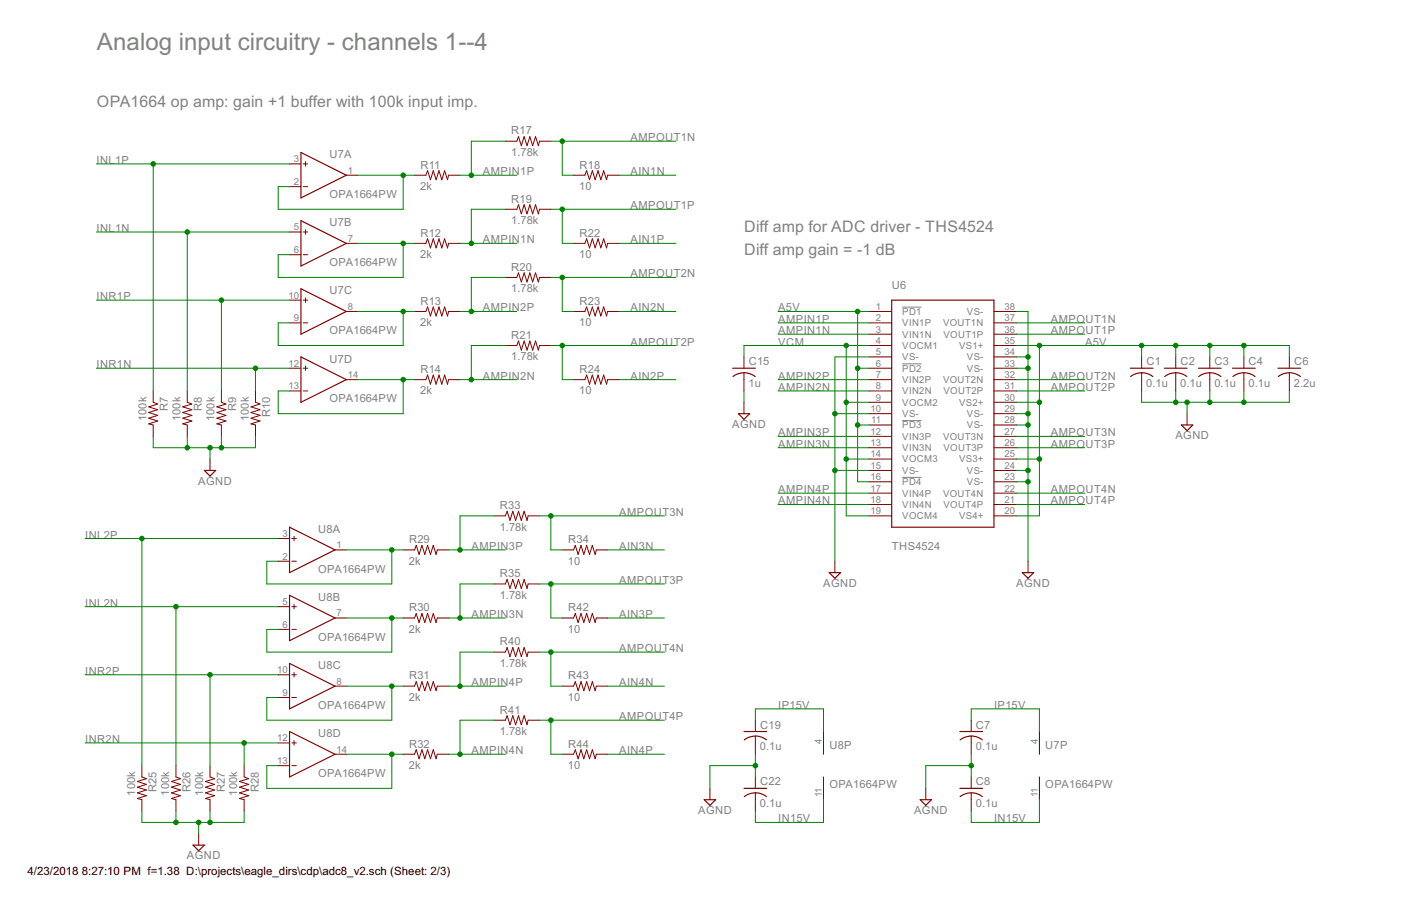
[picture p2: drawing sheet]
<svg xmlns="http://www.w3.org/2000/svg" width="432mm" height="279mm" viewBox="0 0 432 279" stroke-linecap="round" stroke-linejoin="round" font-family="sans-serif">
<g fill="#808080" stroke="#808080" stroke-width=".31">
<path d="M278 94.7h6z"/>
<path d="M278 112.2h6z"/>
<path d="M278 129.7h6z"/>
<path d="M278 147.2h6z"/>
</g>
<g fill="#800000" stroke="#800000" stroke-width=".31">
<path d="M267.8 96.1h7z"/>
<path d="M267.8 99.6h7z"/>
<path d="M267.8 103.1h7z"/>
<path d="M267.8 106.6h7z"/>
<path d="M267.8 110.1h7z"/>
<path d="M267.8 113.6h7z"/>
<path d="M267.8 117.1h7z"/>
<path d="M267.8 120.6h7z"/>
<path d="M267.8 124.1h7z"/>
<path d="M267.8 127.6h7z"/>
<path d="M267.8 131.1h7z"/>
<path d="M267.8 134.6h7z"/>
<path d="M267.8 138.1h7z"/>
<path d="M267.8 141.6h7z"/>
<path d="M267.8 145.1h7z"/>
<path d="M267.8 148.6h7z"/>
<path d="M267.8 152.1h7z"/>
<path d="M267.8 155.6h7z"/>
<path d="M267.8 159.1h7z"/>
<path d="M306.3 159.1h7.1z"/>
<path d="M306.3 155.6h7.1z"/>
<path d="M306.3 152.1h7.1z"/>
<path d="M306.3 148.6h7.1z"/>
<path d="M306.3 145.1h7.1z"/>
<path d="M306.3 141.6h7.1z"/>
<path d="M306.3 138.1h7.1z"/>
<path d="M306.3 134.6h7.1z"/>
<path d="M306.3 131.1h7.1z"/>
<path d="M306.3 127.6h7.1z"/>
<path d="M306.3 124.1h7.1z"/>
<path d="M306.3 120.6h7.1z"/>
<path d="M306.3 117.1h7.1z"/>
<path d="M306.3 113.6h7.1z"/>
<path d="M306.3 110.1h7.1z"/>
<path d="M306.3 106.6h7.1z"/>
<path d="M306.3 103.1h7.1z"/>
<path d="M306.3 99.6h7.1z"/>
<path d="M306.3 96.1h7.1z"/>
<path d="M351.9 115v2.1z"/>
<path d="M351.9 110.1v3.5z"/>
<path d="M351.9 117.1v3.5z"/>
<path d="M257.3 173.1v3.5z"/>
<path d="M316.8 173.1v3.5z"/>
<path d="M362.4 115v2.1z"/>
<path d="M362.4 110.1v3.5z"/>
<path d="M362.4 117.1v3.5z"/>
<path d="M372.9 115v2.1z"/>
<path d="M372.9 110.1v3.5z"/>
<path d="M372.9 117.1v3.5z"/>
<path d="M383.4 115v2.1z"/>
<path d="M383.4 110.1v3.5z"/>
<path d="M383.4 117.1v3.5z"/>
<path d="M365.9 127.6v3.5z"/>
<path d="M397.4 115v2.1z"/>
<path d="M397.4 110.1v3.5z"/>
<path d="M397.4 117.1v3.5z"/>
<path d="M89.2 50.5h3.6z"/>
<path d="M89.2 57.6h3.6z"/>
<path d="M106.7 54h3.6z"/>
<path d="M93.5 50.5h1.3z"/>
<path d="M94.1 49.8v1.4z"/>
<path d="M93.5 57.6h1.3z"/>
<path d="M89.2 71.5h3.6z"/>
<path d="M89.2 78.5h3.6z"/>
<path d="M106.7 75.1h3.6z"/>
<path d="M93.5 71.5h1.3z"/>
<path d="M94.1 70.8v1.4z"/>
<path d="M93.5 78.5h1.3z"/>
<path d="M89.2 92.6h3.6z"/>
<path d="M89.2 99.6h3.6z"/>
<path d="M106.7 96.1h3.6z"/>
<path d="M93.5 92.6h1.3z"/>
<path d="M94.1 91.9v1.4z"/>
<path d="M93.5 99.6h1.3z"/>
<path d="M89.2 113.6h3.6z"/>
<path d="M89.2 120.6h3.6z"/>
<path d="M106.7 117.1h3.6z"/>
<path d="M93.5 113.6h1.3z"/>
<path d="M94.1 112.9v1.4z"/>
<path d="M93.5 120.6h1.3z"/>
<path d="M320.4 225.6v7z"/>
<path d="M320.4 239.6v7z"/>
<path d="M47.2 131.1v3.5z"/>
<path d="M47.2 120.6v3.5z"/>
<path d="M47.2 124.1l1.4 .5z"/>
<path d="M45.8 125.5l2.8-.9z"/>
<path d="M45.8 125.5l2.8 .8z"/>
<path d="M45.8 127.2l2.8-.9z"/>
<path d="M45.8 127.2l2.8 .9z"/>
<path d="M45.8 129l2.8-.9z"/>
<path d="M45.8 129l2.8 .8z"/>
<path d="M45.8 130.7l2.8-.9z"/>
<path d="M45.8 130.7l1.4 .4z"/>
<path d="M57.7 131.1v3.5z"/>
<path d="M57.7 120.6v3.5z"/>
<path d="M57.7 124.1l1.4 .5z"/>
<path d="M56.3 125.5l2.8-.9z"/>
<path d="M56.3 125.5l2.8 .8z"/>
<path d="M56.3 127.2l2.8-.9z"/>
<path d="M56.3 127.2l2.8 .9z"/>
<path d="M56.3 129l2.8-.9z"/>
<path d="M56.3 129l2.8 .8z"/>
<path d="M56.3 130.7l2.8-.9z"/>
<path d="M56.3 130.7l1.4 .4z"/>
<path d="M68.2 131.1v3.5z"/>
<path d="M68.2 120.6v3.5z"/>
<path d="M68.2 124.1l1.4 .5z"/>
<path d="M66.8 125.5l2.8-.9z"/>
<path d="M66.8 125.5l2.8 .8z"/>
<path d="M66.8 127.2l2.8-.9z"/>
<path d="M66.8 127.2l2.8 .9z"/>
<path d="M66.8 129l2.8-.9z"/>
<path d="M66.8 129l2.8 .8z"/>
<path d="M66.8 130.7l2.8-.9z"/>
<path d="M66.8 130.7l1.4 .4z"/>
<path d="M78.7 131.1v3.5z"/>
<path d="M78.7 120.6v3.5z"/>
<path d="M78.7 124.1l1.4 .5z"/>
<path d="M77.3 125.5l2.8-.9z"/>
<path d="M77.3 125.5l2.8 .8z"/>
<path d="M77.3 127.2l2.8-.9z"/>
<path d="M77.3 127.2l2.8 .9z"/>
<path d="M77.3 129l2.8-.9z"/>
<path d="M77.3 129l2.8 .8z"/>
<path d="M77.3 130.7l2.8-.9z"/>
<path d="M77.3 130.7l1.4 .4z"/>
<path d="M64.7 141.6v3.5z"/>
<path d="M138.3 54h3.5z"/>
<path d="M127.8 54h3.5z"/>
<path d="M131.8 52.6l-.5 1.4z"/>
<path d="M131.8 52.6l.9 2.8z"/>
<path d="M133.5 52.6l-.8 2.8z"/>
<path d="M133.5 52.6l.9 2.8z"/>
<path d="M135.3 52.6l-.9 2.8z"/>
<path d="M135.3 52.6l.9 2.8z"/>
<path d="M137 52.6l-.8 2.8z"/>
<path d="M137 52.6l.9 2.8z"/>
<path d="M138.3 54l-.4 1.4z"/>
<path d="M138.3 75.1h3.5z"/>
<path d="M127.8 75.1h3.5z"/>
<path d="M131.8 73.6l-.5 1.5z"/>
<path d="M131.8 73.6l.9 2.9z"/>
<path d="M133.5 73.6l-.8 2.9z"/>
<path d="M133.5 73.6l.9 2.9z"/>
<path d="M135.3 73.6l-.9 2.9z"/>
<path d="M135.3 73.6l.9 2.9z"/>
<path d="M137 73.6l-.8 2.9z"/>
<path d="M137 73.6l.9 2.9z"/>
<path d="M138.3 75.1l-.4 1.4z"/>
<path d="M138.3 96.1h3.5z"/>
<path d="M127.8 96.1h3.5z"/>
<path d="M131.8 94.7l-.5 1.4z"/>
<path d="M131.8 94.7l.9 2.8z"/>
<path d="M133.5 94.7l-.8 2.8z"/>
<path d="M133.5 94.7l.9 2.8z"/>
<path d="M135.3 94.7l-.9 2.8z"/>
<path d="M135.3 94.7l.9 2.8z"/>
<path d="M137 94.7l-.8 2.8z"/>
<path d="M137 94.7l.9 2.8z"/>
<path d="M138.3 96.1l-.4 1.4z"/>
<path d="M138.3 117.1h3.5z"/>
<path d="M127.8 117.1h3.5z"/>
<path d="M131.8 115.7l-.5 1.4z"/>
<path d="M131.8 115.7l.9 2.8z"/>
<path d="M133.5 115.7l-.8 2.8z"/>
<path d="M133.5 115.7l.9 2.8z"/>
<path d="M135.3 115.7l-.9 2.8z"/>
<path d="M135.3 115.7l.9 2.8z"/>
<path d="M137 115.7l-.8 2.8z"/>
<path d="M137 115.7l.9 2.8z"/>
<path d="M138.3 117.1l-.4 1.4z"/>
<path d="M299.3 227v2.1z"/>
<path d="M299.3 222.1v3.5z"/>
<path d="M299.3 229.1v3.5z"/>
<path d="M299.3 244.5v2.1z"/>
<path d="M299.3 239.6v3.5z"/>
<path d="M299.3 246.6v3.5z"/>
<path d="M285.3 243.1v3.5z"/>
<path d="M166.3 43.5h3.5z"/>
<path d="M155.8 43.5h3.5z"/>
<path d="M159.8 42.1l-.5 1.4z"/>
<path d="M159.8 42.1l.9 2.8z"/>
<path d="M161.5 42.1l-.8 2.8z"/>
<path d="M161.5 42.1l.9 2.8z"/>
<path d="M163.3 42.1l-.9 2.8z"/>
<path d="M163.3 42.1l.9 2.8z"/>
<path d="M165.1 42.1l-.9 2.8z"/>
<path d="M165.1 42.1l.8 2.8z"/>
<path d="M166.3 43.5l-.4 1.4z"/>
<path d="M187.3 54h3.5z"/>
<path d="M176.8 54h3.5z"/>
<path d="M180.8 52.6l-.5 1.4z"/>
<path d="M180.8 52.6l.9 2.8z"/>
<path d="M182.6 52.6l-.9 2.8z"/>
<path d="M182.6 52.6l.8 2.8z"/>
<path d="M184.3 52.6l-.9 2.8z"/>
<path d="M184.3 52.6l.9 2.8z"/>
<path d="M186.1 52.6l-.9 2.8z"/>
<path d="M186.1 52.6l.8 2.8z"/>
<path d="M187.3 54l-.4 1.4z"/>
<path d="M166.3 64.5h3.5z"/>
<path d="M155.8 64.5h3.5z"/>
<path d="M159.8 63.1l-.5 1.4z"/>
<path d="M159.8 63.1l.9 2.9z"/>
<path d="M161.5 63.1l-.8 2.9z"/>
<path d="M161.5 63.1l.9 2.9z"/>
<path d="M163.3 63.1l-.9 2.9z"/>
<path d="M163.3 63.1l.9 2.9z"/>
<path d="M165.1 63.1l-.9 2.9z"/>
<path d="M165.1 63.1l.8 2.9z"/>
<path d="M166.3 64.5l-.4 1.5z"/>
<path d="M166.3 85.6h3.5z"/>
<path d="M155.8 85.6h3.5z"/>
<path d="M159.8 84.2l-.5 1.4z"/>
<path d="M159.8 84.2l.9 2.8z"/>
<path d="M161.5 84.2l-.8 2.8z"/>
<path d="M161.5 84.2l.9 2.8z"/>
<path d="M163.3 84.2l-.9 2.8z"/>
<path d="M163.3 84.2l.9 2.8z"/>
<path d="M165.1 84.2l-.9 2.8z"/>
<path d="M165.1 84.2l.8 2.8z"/>
<path d="M166.3 85.6l-.4 1.4z"/>
<path d="M166.3 106.6h3.5z"/>
<path d="M155.8 106.6h3.5z"/>
<path d="M159.8 105.2l-.5 1.4z"/>
<path d="M159.8 105.2l.9 2.8z"/>
<path d="M161.5 105.2l-.8 2.8z"/>
<path d="M161.5 105.2l.9 2.8z"/>
<path d="M163.3 105.2l-.9 2.8z"/>
<path d="M163.3 105.2l.9 2.8z"/>
<path d="M165.1 105.2l-.9 2.8z"/>
<path d="M165.1 105.2l.8 2.8z"/>
<path d="M166.3 106.6l-.4 1.4z"/>
<path d="M187.3 75.1h3.5z"/>
<path d="M176.8 75.1h3.5z"/>
<path d="M180.8 73.6l-.5 1.5z"/>
<path d="M180.8 73.6l.9 2.9z"/>
<path d="M182.6 73.6l-.9 2.9z"/>
<path d="M182.6 73.6l.8 2.9z"/>
<path d="M184.3 73.6l-.9 2.9z"/>
<path d="M184.3 73.6l.9 2.9z"/>
<path d="M186.1 73.6l-.9 2.9z"/>
<path d="M186.1 73.6l.8 2.9z"/>
<path d="M187.3 75.1l-.4 1.4z"/>
<path d="M187.3 96.1h3.5z"/>
<path d="M176.8 96.1h3.5z"/>
<path d="M180.8 94.7l-.5 1.4z"/>
<path d="M180.8 94.7l.9 2.8z"/>
<path d="M182.6 94.7l-.9 2.8z"/>
<path d="M182.6 94.7l.8 2.8z"/>
<path d="M184.3 94.7l-.9 2.8z"/>
<path d="M184.3 94.7l.9 2.8z"/>
<path d="M186.1 94.7l-.9 2.8z"/>
<path d="M186.1 94.7l.8 2.8z"/>
<path d="M187.3 96.1l-.4 1.4z"/>
<path d="M187.3 117.1h3.5z"/>
<path d="M176.8 117.1h3.5z"/>
<path d="M180.8 115.7l-.5 1.4z"/>
<path d="M180.8 115.7l.9 2.8z"/>
<path d="M182.6 115.7l-.9 2.8z"/>
<path d="M182.6 115.7l.8 2.8z"/>
<path d="M184.3 115.7l-.9 2.8z"/>
<path d="M184.3 115.7l.9 2.8z"/>
<path d="M186.1 115.7l-.9 2.8z"/>
<path d="M186.1 115.7l.8 2.8z"/>
<path d="M187.3 117.1l-.4 1.4z"/>
<path d="M229.3 115v2.1z"/>
<path d="M229.3 110.1v3.5z"/>
<path d="M229.3 117.1v3.5z"/>
<path d="M229.3 124.1v3.5z"/>
<path d="M85.7 166.1h3.5z"/>
<path d="M85.7 173.1h3.5z"/>
<path d="M103.3 169.6h3.4z"/>
<path d="M89.9 166.1h1.5z"/>
<path d="M90.6 165.4v1.4z"/>
<path d="M89.9 173.1h1.5z"/>
<path d="M85.7 187.1h3.5z"/>
<path d="M85.7 194.1h3.5z"/>
<path d="M103.3 190.6h3.4z"/>
<path d="M89.9 187.1h1.5z"/>
<path d="M90.6 186.4v1.4z"/>
<path d="M89.9 194.1h1.5z"/>
<path d="M85.7 208.1h3.5z"/>
<path d="M85.7 215.1h3.5z"/>
<path d="M103.3 211.6h3.4z"/>
<path d="M89.9 208.1h1.5z"/>
<path d="M90.6 207.4v1.4z"/>
<path d="M89.9 215.1h1.5z"/>
<path d="M85.7 229.1h3.5z"/>
<path d="M85.7 236.1h3.5z"/>
<path d="M103.3 232.6h3.4z"/>
<path d="M89.9 229.1h1.5z"/>
<path d="M90.6 228.4v1.4z"/>
<path d="M89.9 236.1h1.5z"/>
<path d="M253.8 225.6v7z"/>
<path d="M253.8 239.6v7z"/>
<path d="M43.7 246.6v3.5z"/>
<path d="M43.7 236.1v3.5z"/>
<path d="M43.7 239.6l1.4 .5z"/>
<path d="M42.3 241l2.8-.9z"/>
<path d="M42.3 241l2.8 .9z"/>
<path d="M42.3 242.8l2.8-.9z"/>
<path d="M42.3 242.8l2.8 .8z"/>
<path d="M42.3 244.5l2.8-.9z"/>
<path d="M42.3 244.5l2.8 .9z"/>
<path d="M42.3 246.3l2.8-.9z"/>
<path d="M42.3 246.3l1.4 .3z"/>
<path d="M54.2 246.6v3.5z"/>
<path d="M54.2 236.1v3.5z"/>
<path d="M54.2 239.6l1.4 .5z"/>
<path d="M52.8 241l2.8-.9z"/>
<path d="M52.8 241l2.8 .9z"/>
<path d="M52.8 242.8l2.8-.9z"/>
<path d="M52.8 242.8l2.8 .8z"/>
<path d="M52.8 244.5l2.8-.9z"/>
<path d="M52.8 244.5l2.8 .9z"/>
<path d="M52.8 246.3l2.8-.9z"/>
<path d="M52.8 246.3l1.4 .3z"/>
<path d="M64.7 246.6v3.5z"/>
<path d="M64.7 236.1v3.5z"/>
<path d="M64.7 239.6l1.4 .5z"/>
<path d="M63.3 241l2.8-.9z"/>
<path d="M63.3 241l2.8 .9z"/>
<path d="M63.3 242.8l2.8-.9z"/>
<path d="M63.3 242.8l2.8 .8z"/>
<path d="M63.3 244.5l2.8-.9z"/>
<path d="M63.3 244.5l2.8 .9z"/>
<path d="M63.3 246.3l2.8-.9z"/>
<path d="M63.3 246.3l1.4 .3z"/>
<path d="M75.2 246.6v3.5z"/>
<path d="M75.2 236.1v3.5z"/>
<path d="M75.2 239.6l1.4 .5z"/>
<path d="M73.8 241l2.8-.9z"/>
<path d="M73.8 241l2.8 .9z"/>
<path d="M73.8 242.8l2.8-.9z"/>
<path d="M73.8 242.8l2.8 .8z"/>
<path d="M73.8 244.5l2.8-.9z"/>
<path d="M73.8 244.5l2.8 .9z"/>
<path d="M73.8 246.3l2.8-.9z"/>
<path d="M73.8 246.3l1.4 .3z"/>
<path d="M61.2 257.1v3.5z"/>
<path d="M134.8 169.6h3.5z"/>
<path d="M124.3 169.6h3.5z"/>
<path d="M128.3 168.2l-.5 1.4z"/>
<path d="M128.3 168.2l.9 2.8z"/>
<path d="M130 168.2l-.8 2.8z"/>
<path d="M130 168.2l.9 2.8z"/>
<path d="M131.8 168.2l-.9 2.8z"/>
<path d="M131.8 168.2l.9 2.8z"/>
<path d="M133.5 168.2l-.8 2.8z"/>
<path d="M133.5 168.2l.9 2.8z"/>
<path d="M134.8 169.6l-.4 1.4z"/>
<path d="M134.8 190.6h3.5z"/>
<path d="M124.3 190.6h3.5z"/>
<path d="M128.3 189.2l-.5 1.4z"/>
<path d="M128.3 189.2l.9 2.8z"/>
<path d="M130 189.2l-.8 2.8z"/>
<path d="M130 189.2l.9 2.8z"/>
<path d="M131.8 189.2l-.9 2.8z"/>
<path d="M131.8 189.2l.9 2.8z"/>
<path d="M133.5 189.2l-.8 2.8z"/>
<path d="M133.5 189.2l.9 2.8z"/>
<path d="M134.8 190.6l-.4 1.4z"/>
<path d="M134.8 211.6h3.5z"/>
<path d="M124.3 211.6h3.5z"/>
<path d="M128.3 210.2l-.5 1.4z"/>
<path d="M128.3 210.2l.9 2.8z"/>
<path d="M130 210.2l-.8 2.8z"/>
<path d="M130 210.2l.9 2.8z"/>
<path d="M131.8 210.2l-.9 2.8z"/>
<path d="M131.8 210.2l.9 2.8z"/>
<path d="M133.5 210.2l-.8 2.8z"/>
<path d="M133.5 210.2l.9 2.8z"/>
<path d="M134.8 211.6l-.4 1.4z"/>
<path d="M134.8 232.6h3.5z"/>
<path d="M124.3 232.6h3.5z"/>
<path d="M128.3 231.2l-.5 1.4z"/>
<path d="M128.3 231.2l.9 2.8z"/>
<path d="M130 231.2l-.8 2.8z"/>
<path d="M130 231.2l.9 2.8z"/>
<path d="M131.8 231.2l-.9 2.8z"/>
<path d="M131.8 231.2l.9 2.8z"/>
<path d="M133.5 231.2l-.8 2.8z"/>
<path d="M133.5 231.2l.9 2.8z"/>
<path d="M134.8 232.6l-.4 1.4z"/>
<path d="M232.8 227v2.1z"/>
<path d="M232.8 222.1v3.5z"/>
<path d="M232.8 229.1v3.5z"/>
<path d="M232.8 244.5v2.1z"/>
<path d="M232.8 239.6v3.5z"/>
<path d="M232.8 246.6v3.5z"/>
<path d="M218.8 243.1v3.5z"/>
<path d="M162.8 159.1h3.5z"/>
<path d="M152.3 159.1h3.5z"/>
<path d="M156.3 157.7l-.5 1.4z"/>
<path d="M156.3 157.7l.9 2.8z"/>
<path d="M158.1 157.7l-.9 2.8z"/>
<path d="M158.1 157.7l.8 2.8z"/>
<path d="M159.8 157.7l-.9 2.8z"/>
<path d="M159.8 157.7l.9 2.8z"/>
<path d="M161.5 157.7l-.8 2.8z"/>
<path d="M161.5 157.7l.9 2.8z"/>
<path d="M162.8 159.1l-.4 1.4z"/>
<path d="M183.8 169.6h3.5z"/>
<path d="M173.3 169.6h3.5z"/>
<path d="M177.3 168.2l-.5 1.4z"/>
<path d="M177.3 168.2l.9 2.8z"/>
<path d="M179.1 168.2l-.9 2.8z"/>
<path d="M179.1 168.2l.8 2.8z"/>
<path d="M180.8 168.2l-.9 2.8z"/>
<path d="M180.8 168.2l.9 2.8z"/>
<path d="M182.6 168.2l-.9 2.8z"/>
<path d="M182.6 168.2l.8 2.8z"/>
<path d="M183.8 169.6l-.4 1.4z"/>
<path d="M162.8 180.1h3.5z"/>
<path d="M152.3 180.1h3.5z"/>
<path d="M156.3 178.7l-.5 1.4z"/>
<path d="M156.3 178.7l.9 2.8z"/>
<path d="M158.1 178.7l-.9 2.8z"/>
<path d="M158.1 178.7l.8 2.8z"/>
<path d="M159.8 178.7l-.9 2.8z"/>
<path d="M159.8 178.7l.9 2.8z"/>
<path d="M161.5 178.7l-.8 2.8z"/>
<path d="M161.5 178.7l.9 2.8z"/>
<path d="M162.8 180.1l-.4 1.4z"/>
<path d="M162.8 201.1h3.5z"/>
<path d="M152.3 201.1h3.5z"/>
<path d="M156.3 199.7l-.5 1.4z"/>
<path d="M156.3 199.7l.9 2.8z"/>
<path d="M158.1 199.7l-.9 2.8z"/>
<path d="M158.1 199.7l.8 2.8z"/>
<path d="M159.8 199.7l-.9 2.8z"/>
<path d="M159.8 199.7l.9 2.8z"/>
<path d="M161.5 199.7l-.8 2.8z"/>
<path d="M161.5 199.7l.9 2.8z"/>
<path d="M162.8 201.1l-.4 1.4z"/>
<path d="M162.8 222.1h3.5z"/>
<path d="M152.3 222.1h3.5z"/>
<path d="M156.3 220.7l-.5 1.4z"/>
<path d="M156.3 220.7l.9 2.8z"/>
<path d="M158.1 220.7l-.9 2.8z"/>
<path d="M158.1 220.7l.8 2.8z"/>
<path d="M159.8 220.7l-.9 2.8z"/>
<path d="M159.8 220.7l.9 2.8z"/>
<path d="M161.5 220.7l-.8 2.8z"/>
<path d="M161.5 220.7l.9 2.8z"/>
<path d="M162.8 222.1l-.4 1.4z"/>
<path d="M183.8 190.6h3.5z"/>
<path d="M173.3 190.6h3.5z"/>
<path d="M177.3 189.2l-.5 1.4z"/>
<path d="M177.3 189.2l.9 2.8z"/>
<path d="M179.1 189.2l-.9 2.8z"/>
<path d="M179.1 189.2l.8 2.8z"/>
<path d="M180.8 189.2l-.9 2.8z"/>
<path d="M180.8 189.2l.9 2.8z"/>
<path d="M182.6 189.2l-.9 2.8z"/>
<path d="M182.6 189.2l.8 2.8z"/>
<path d="M183.8 190.6l-.4 1.4z"/>
<path d="M183.8 211.6h3.5z"/>
<path d="M173.3 211.6h3.5z"/>
<path d="M177.3 210.2l-.5 1.4z"/>
<path d="M177.3 210.2l.9 2.8z"/>
<path d="M179.1 210.2l-.9 2.8z"/>
<path d="M179.1 210.2l.8 2.8z"/>
<path d="M180.8 210.2l-.9 2.8z"/>
<path d="M180.8 210.2l.9 2.8z"/>
<path d="M182.6 210.2l-.9 2.8z"/>
<path d="M182.6 210.2l.8 2.8z"/>
<path d="M183.8 211.6l-.4 1.4z"/>
<path d="M183.8 232.6h3.5z"/>
<path d="M173.3 232.6h3.5z"/>
<path d="M177.3 231.2l-.5 1.4z"/>
<path d="M177.3 231.2l.9 2.8z"/>
<path d="M179.1 231.2l-.9 2.8z"/>
<path d="M179.1 231.2l.8 2.8z"/>
<path d="M180.8 231.2l-.9 2.8z"/>
<path d="M180.8 231.2l.9 2.8z"/>
<path d="M182.6 231.2l-.9 2.8z"/>
<path d="M182.6 231.2l.8 2.8z"/>
<path d="M183.8 232.6l-.4 1.4z"/>
</g>
<g fill="#800000" stroke="#800000" stroke-width=".36">
<path d="M274.8 92.6h31.5z"/>
<path d="M306.3 92.6v70z"/>
<path d="M274.8 162.6h31.5z"/>
<path d="M274.8 92.6v70z"/>
<path d="M348.4 113.6h7z"/>
<path d="M255.6 176.6h3.5z"/>
<path d="M257.3 178.3l1.8-1.7z"/>
<path d="M255.6 176.6l1.7 1.7z"/>
<path d="M315.1 176.6h3.5z"/>
<path d="M316.8 178.3l1.8-1.7z"/>
<path d="M315.1 176.6l1.7 1.7z"/>
<path d="M358.9 113.6h7z"/>
<path d="M369.4 113.6h7z"/>
<path d="M379.9 113.6h7z"/>
<path d="M364.1 131.1h3.5z"/>
<path d="M367.6 131.1l-1.7 1.7z"/>
<path d="M364.1 131.1l1.8 1.7z"/>
<path d="M393.9 113.6h7z"/>
<path d="M92.8 47v14z"/>
<path d="M92.8 61l13.9-7z"/>
<path d="M92.8 47l13.9 7z"/>
<path d="M92.8 68.1v13.9z"/>
<path d="M92.8 82l13.9-6.9z"/>
<path d="M92.8 68.1l13.9 7z"/>
<path d="M92.8 89v14.1z"/>
<path d="M92.8 103.1l13.9-7z"/>
<path d="M92.8 89l13.9 7.1z"/>
<path d="M92.8 110.1v14z"/>
<path d="M92.8 124.1l13.9-7z"/>
<path d="M92.8 110.1l13.9 7z"/>
<path d="M63 145.1h3.5z"/>
<path d="M66.5 145.1l-1.8 1.7z"/>
<path d="M63 145.1l1.7 1.7z"/>
<path d="M295.8 225.6h7z"/>
<path d="M295.8 243.1h7z"/>
<path d="M283.6 246.6h3.5z"/>
<path d="M287.1 246.6l-1.8 1.8z"/>
<path d="M283.6 246.6l1.7 1.8z"/>
<path d="M225.8 113.6h7z"/>
<path d="M227.6 127.6h3.5z"/>
<path d="M231.1 127.6l-1.8 1.7z"/>
<path d="M227.6 127.6l1.7 1.7z"/>
<path d="M89.2 162.6v14z"/>
<path d="M89.2 176.6l14.1-7z"/>
<path d="M89.2 162.6l14.1 7z"/>
<path d="M89.2 183.6v14z"/>
<path d="M89.2 197.6l14.1-7z"/>
<path d="M89.2 183.6l14.1 7z"/>
<path d="M89.2 204.6v14z"/>
<path d="M89.2 218.6l14.1-7z"/>
<path d="M89.2 204.6l14.1 7z"/>
<path d="M89.2 225.6v14z"/>
<path d="M89.2 239.6l14.1-7z"/>
<path d="M89.2 225.6l14.1 7z"/>
<path d="M59.5 260.6h3.5z"/>
<path d="M61.2 262.4l1.8-1.8z"/>
<path d="M59.5 260.6l1.7 1.8z"/>
<path d="M229.3 225.6h7z"/>
<path d="M229.3 243.1h7z"/>
<path d="M217 246.6h3.6z"/>
<path d="M220.6 246.6l-1.8 1.8z"/>
<path d="M217 246.6l1.8 1.8z"/>
</g>
<path d="M225.9 116.1a5.5 5.5 0 0 1 6.8 0M348.5 116.1a5.5 5.5 0 0 1 6.8 0M359 116.1a5.5 5.5 0 0 1 6.8 0M369.5 116.1a5.5 5.5 0 0 1 6.8 0M380 116.1a5.5 5.5 0 0 1 6.8 0M394 116.1a5.5 5.5 0 0 1 6.8 0M229.4 228.2a5.6 5.6 0 0 1 6.8 0M295.9 228.2a5.6 5.6 0 0 1 6.9 0M229.4 245.7a5.6 5.6 0 0 1 6.8 0M295.9 245.7a5.6 5.6 0 0 1 6.9 0" fill="none" stroke="#800000" stroke-width=".36"/>
<g fill="#008000" stroke="#008000" stroke-width=".31">
<path d="M257.3 145.1h10.5z"/>
<path d="M257.3 145.1v28z"/>
<path d="M257.3 110.1h10.5z"/>
<path d="M257.3 110.1v17.5z"/>
<path d="M257.3 127.6v17.5z"/>
<path d="M257.3 127.6h10.5z"/>
<path d="M313.4 96.1h3.4z"/>
<path d="M316.8 96.1v14z"/>
<path d="M316.8 110.1v3.5z"/>
<path d="M316.8 113.6v14z"/>
<path d="M316.8 127.6v3.5z"/>
<path d="M316.8 131.1v14z"/>
<path d="M316.8 145.1v3.5z"/>
<path d="M316.8 148.6v24.5z"/>
<path d="M313.4 148.6h3.4z"/>
<path d="M313.4 145.1h3.4z"/>
<path d="M313.4 131.1h3.4z"/>
<path d="M313.4 127.6h3.4z"/>
<path d="M313.4 113.6h3.4z"/>
<path d="M313.4 110.1h3.4z"/>
<path d="M351.9 120.6v3.5z"/>
<path d="M351.9 124.1h10.5z"/>
<path d="M362.4 124.1h3.5z"/>
<path d="M365.9 124.1h7z"/>
<path d="M372.9 124.1h10.5z"/>
<path d="M383.4 120.6v3.5z"/>
<path d="M372.9 120.6v3.5z"/>
<path d="M362.4 120.6v3.5z"/>
<path d="M365.9 124.1v3.5z"/>
<path d="M397.4 120.6v3.5z"/>
<path d="M383.4 124.1h14z"/>
<path d="M47.2 134.6v3.5z"/>
<path d="M47.2 138.1h10.5z"/>
<path d="M57.7 138.1h7z"/>
<path d="M64.7 138.1h3.5z"/>
<path d="M68.2 138.1h10.5z"/>
<path d="M78.7 134.6v3.5z"/>
<path d="M68.2 134.6v3.5z"/>
<path d="M57.7 134.6v3.5z"/>
<path d="M64.7 138.1v3.5z"/>
<path d="M299.3 232.6v3.5z"/>
<path d="M299.3 236.1v3.5z"/>
<path d="M285.3 236.1h14z"/>
<path d="M285.3 236.1v7z"/>
<path d="M229.3 120.6v3.5z"/>
<path d="M43.7 250.1v3.5z"/>
<path d="M43.7 253.6h10.5z"/>
<path d="M54.2 253.6h7z"/>
<path d="M61.2 253.6h3.5z"/>
<path d="M64.7 253.6h10.5z"/>
<path d="M75.2 250.1v3.5z"/>
<path d="M64.7 250.1v3.5z"/>
<path d="M54.2 250.1v3.5z"/>
<path d="M61.2 253.6v3.5z"/>
<path d="M232.8 232.6v3.5z"/>
<path d="M232.8 236.1v3.5z"/>
<path d="M218.8 236.1h14z"/>
<path d="M218.8 236.1v7z"/>
<path d="M313.4 159.1h7z"/>
<path d="M313.4 141.6h7z"/>
<path d="M320.4 141.6v17.5z"/>
<path d="M313.4 124.1h7z"/>
<path d="M320.4 124.1v17.5z"/>
<path d="M313.4 106.6h7z"/>
<path d="M320.4 106.6v17.5z"/>
<path d="M320.4 106.6h31.5z"/>
<path d="M351.9 106.6v3.5z"/>
<path d="M351.9 106.6h10.5z"/>
<path d="M362.4 106.6h10.5z"/>
<path d="M372.9 106.6h10.5z"/>
<path d="M383.4 106.6v3.5z"/>
<path d="M372.9 106.6v3.5z"/>
<path d="M362.4 106.6v3.5z"/>
<path d="M383.4 106.6h14z"/>
<path d="M397.4 106.6v3.5z"/>
<path d="M264.3 96.1v17.5z"/>
<path d="M264.3 113.6v17.5z"/>
<path d="M264.3 131.1v17.5z"/>
<path d="M264.3 148.6h3.5z"/>
<path d="M264.3 131.1h3.5z"/>
<path d="M264.3 113.6h3.5z"/>
<path d="M264.3 96.1h3.5z"/>
<path d="M239.8 96.1h24.5z"/>
<path d="M299.3 218.6v3.5z"/>
<path d="M299.3 218.6h21.1z"/>
<path d="M320.4 218.6v7z"/>
<path d="M232.8 218.6v3.5z"/>
<path d="M232.8 218.6h21z"/>
<path d="M253.8 218.6v7z"/>
<path d="M299.3 250.1v3.5z"/>
<path d="M299.3 253.6h21.1z"/>
<path d="M320.4 246.6v7z"/>
<path d="M232.8 250.1v3.5z"/>
<path d="M232.8 253.6h21z"/>
<path d="M253.8 246.6v7z"/>
<path d="M47.2 50.5h42z"/>
<path d="M47.2 50.5v70.1z"/>
<path d="M29.7 50.5h17.5z"/>
<path d="M57.7 71.5h31.5z"/>
<path d="M57.7 71.5v49.1z"/>
<path d="M29.7 71.5h28z"/>
<path d="M75.2 229.1h10.5z"/>
<path d="M75.2 229.1v7z"/>
<path d="M26.2 229.1h49z"/>
<path d="M64.7 208.1h21z"/>
<path d="M64.7 208.1v28z"/>
<path d="M26.2 208.1h38.5z"/>
<path d="M54.2 187.1h31.5z"/>
<path d="M54.2 187.1v49z"/>
<path d="M26.2 187.1h28z"/>
<path d="M43.7 166.1h42z"/>
<path d="M43.7 166.1v70z"/>
<path d="M26.2 166.1h17.5z"/>
<path d="M68.2 92.6h21z"/>
<path d="M68.2 92.6v28z"/>
<path d="M29.7 92.6h38.5z"/>
<path d="M78.7 113.6h10.5z"/>
<path d="M78.7 113.6v7z"/>
<path d="M29.7 113.6h49z"/>
<path d="M313.4 99.6h20.9z"/>
<path d="M169.8 43.5h3.5z"/>
<path d="M173.3 43.5v10.5z"/>
<path d="M173.3 54h3.5z"/>
<path d="M173.3 43.5h35z"/>
<path d="M313.4 103.1h20.9z"/>
<path d="M169.8 64.5h3.5z"/>
<path d="M173.3 64.5h35z"/>
<path d="M173.3 64.5v10.6z"/>
<path d="M173.3 75.1h3.5z"/>
<path d="M239.8 99.6h28z"/>
<path d="M141.8 54h3.5z"/>
<path d="M145.3 54h14z"/>
<path d="M145.3 43.5h10.5z"/>
<path d="M145.3 43.5v10.5z"/>
<path d="M239.8 103.1h28z"/>
<path d="M141.8 75.1h3.5z"/>
<path d="M145.3 75.1h14z"/>
<path d="M145.3 64.5h10.5z"/>
<path d="M145.3 64.5v10.6z"/>
<path d="M260.8 106.6h7z"/>
<path d="M260.8 106.6v17.5z"/>
<path d="M260.8 124.1v17.5z"/>
<path d="M260.8 141.6v17.5z"/>
<path d="M260.8 159.1h7z"/>
<path d="M260.8 124.1h7z"/>
<path d="M260.8 141.6h7z"/>
<path d="M229.3 106.6h31.5z"/>
<path d="M229.3 106.6v3.5z"/>
<path d="M239.8 117.1h28z"/>
<path d="M141.8 96.1h3.5z"/>
<path d="M145.3 96.1h14z"/>
<path d="M145.3 85.6h10.5z"/>
<path d="M145.3 85.6v10.5z"/>
<path d="M239.8 120.6h28z"/>
<path d="M141.8 117.1h3.5z"/>
<path d="M145.3 117.1h14z"/>
<path d="M145.3 106.6h10.5z"/>
<path d="M145.3 106.6v10.5z"/>
<path d="M239.8 134.6h28z"/>
<path d="M138.3 169.6h3.5z"/>
<path d="M141.8 169.6h14z"/>
<path d="M141.8 159.1h10.5z"/>
<path d="M141.8 159.1v10.5z"/>
<path d="M239.8 138.1h28z"/>
<path d="M138.3 190.6h3.5z"/>
<path d="M141.8 190.6h14z"/>
<path d="M141.8 180.1h10.5z"/>
<path d="M141.8 180.1v10.5z"/>
<path d="M239.8 152.1h28z"/>
<path d="M138.3 211.6h3.5z"/>
<path d="M141.8 211.6h14z"/>
<path d="M141.8 201.1h10.5z"/>
<path d="M141.8 201.1v10.5z"/>
<path d="M239.8 155.6h28z"/>
<path d="M138.3 232.6h3.5z"/>
<path d="M141.8 232.6h14z"/>
<path d="M141.8 222.1h10.5z"/>
<path d="M141.8 222.1v10.5z"/>
<path d="M313.4 117.1h20.9z"/>
<path d="M169.8 85.6h3.5z"/>
<path d="M173.3 85.6h35z"/>
<path d="M173.3 85.6v10.5z"/>
<path d="M173.3 96.1h3.5z"/>
<path d="M313.4 120.6h20.9z"/>
<path d="M169.8 106.6h3.5z"/>
<path d="M173.3 106.6h35z"/>
<path d="M173.3 106.6v10.5z"/>
<path d="M173.3 117.1h3.5z"/>
<path d="M313.4 134.6h20.9z"/>
<path d="M166.3 159.1h3.5z"/>
<path d="M169.8 159.1v10.5z"/>
<path d="M169.8 169.6h3.5z"/>
<path d="M169.8 159.1h35z"/>
<path d="M313.4 138.1h20.9z"/>
<path d="M166.3 180.1h3.5z"/>
<path d="M169.8 180.1h35z"/>
<path d="M169.8 180.1v10.5z"/>
<path d="M169.8 190.6h3.5z"/>
<path d="M313.4 152.1h20.9z"/>
<path d="M166.3 201.1h3.5z"/>
<path d="M169.8 201.1h35z"/>
<path d="M169.8 201.1v10.5z"/>
<path d="M169.8 211.6h3.5z"/>
<path d="M313.4 155.6h20.9z"/>
<path d="M166.3 222.1h3.5z"/>
<path d="M169.8 222.1h35z"/>
<path d="M169.8 222.1v10.5z"/>
<path d="M169.8 232.6h3.5z"/>
<path d="M110.3 54h14z"/>
<path d="M124.3 54v10.5z"/>
<path d="M85.7 64.5h38.6z"/>
<path d="M85.7 57.6v6.9z"/>
<path d="M85.7 57.6h3.5z"/>
<path d="M124.3 54h3.5z"/>
<path d="M110.3 75.1h14z"/>
<path d="M124.3 75.1v10.5z"/>
<path d="M85.7 85.6h38.6z"/>
<path d="M85.7 78.5v7.1z"/>
<path d="M85.7 78.5h3.5z"/>
<path d="M124.3 75.1h3.5z"/>
<path d="M110.3 96.1h14z"/>
<path d="M124.3 96.1v10.5z"/>
<path d="M85.7 106.6h38.6z"/>
<path d="M85.7 99.6v7z"/>
<path d="M85.7 99.6h3.5z"/>
<path d="M124.3 96.1h3.5z"/>
<path d="M110.3 117.1h14z"/>
<path d="M124.3 117.1v10.5z"/>
<path d="M85.7 127.6h38.6z"/>
<path d="M85.7 120.6v7z"/>
<path d="M85.7 120.6h3.5z"/>
<path d="M124.3 117.1h3.5z"/>
<path d="M190.8 54h17.5z"/>
<path d="M190.8 75.1h17.5z"/>
<path d="M190.8 96.1h17.5z"/>
<path d="M190.8 117.1h17.5z"/>
<path d="M106.7 169.6h14.1z"/>
<path d="M120.8 169.6v10.5z"/>
<path d="M82.2 180.1h38.6z"/>
<path d="M82.2 173.1v7z"/>
<path d="M82.2 173.1h3.5z"/>
<path d="M120.8 169.6h3.5z"/>
<path d="M106.7 190.6h14.1z"/>
<path d="M120.8 190.6v10.5z"/>
<path d="M82.2 201.1h38.6z"/>
<path d="M82.2 194.1v7z"/>
<path d="M82.2 194.1h3.5z"/>
<path d="M120.8 190.6h3.5z"/>
<path d="M106.7 211.6h14.1z"/>
<path d="M120.8 211.6v10.5z"/>
<path d="M82.2 222.1h38.6z"/>
<path d="M82.2 215.1v7z"/>
<path d="M82.2 215.1h3.5z"/>
<path d="M120.8 211.6h3.5z"/>
<path d="M106.7 232.6h14.1z"/>
<path d="M120.8 232.6v10.5z"/>
<path d="M82.2 243.1h38.6z"/>
<path d="M82.2 236.1v7z"/>
<path d="M82.2 236.1h3.5z"/>
<path d="M120.8 232.6h3.5z"/>
<path d="M187.3 169.6h17.5z"/>
<path d="M187.3 190.6h17.5z"/>
<path d="M187.3 211.6h17.5z"/>
<path d="M187.3 232.6h17.5z"/>
<circle cx="257.3" cy="145.1" r=".7"/>
<circle cx="257.3" cy="127.6" r=".7"/>
<circle cx="316.8" cy="148.6" r=".7"/>
<circle cx="316.8" cy="145.1" r=".7"/>
<circle cx="316.8" cy="131.1" r=".7"/>
<circle cx="316.8" cy="127.6" r=".7"/>
<circle cx="316.8" cy="113.6" r=".7"/>
<circle cx="316.8" cy="110.1" r=".7"/>
<circle cx="372.9" cy="124.1" r=".7"/>
<circle cx="362.4" cy="124.1" r=".7"/>
<circle cx="365.9" cy="124.1" r=".7"/>
<circle cx="383.4" cy="124.1" r=".7"/>
<circle cx="68.2" cy="138.1" r=".7"/>
<circle cx="57.7" cy="138.1" r=".7"/>
<circle cx="64.7" cy="138.1" r=".7"/>
<circle cx="299.3" cy="236.1" r=".7"/>
<circle cx="64.7" cy="253.6" r=".7"/>
<circle cx="54.2" cy="253.6" r=".7"/>
<circle cx="61.2" cy="253.6" r=".7"/>
<circle cx="232.8" cy="236.1" r=".7"/>
<circle cx="320.4" cy="141.6" r=".7"/>
<circle cx="320.4" cy="124.1" r=".7"/>
<circle cx="320.4" cy="106.6" r=".7"/>
<circle cx="351.9" cy="106.6" r=".7"/>
<circle cx="372.9" cy="106.6" r=".7"/>
<circle cx="362.4" cy="106.6" r=".7"/>
<circle cx="383.4" cy="106.6" r=".7"/>
<circle cx="264.3" cy="131.1" r=".7"/>
<circle cx="264.3" cy="113.6" r=".7"/>
<circle cx="264.3" cy="96.1" r=".7"/>
<circle cx="47.2" cy="50.5" r=".7"/>
<circle cx="57.7" cy="71.5" r=".7"/>
<circle cx="75.2" cy="229.1" r=".7"/>
<circle cx="64.7" cy="208.1" r=".7"/>
<circle cx="54.2" cy="187.1" r=".7"/>
<circle cx="43.7" cy="166.1" r=".7"/>
<circle cx="68.2" cy="92.6" r=".7"/>
<circle cx="78.7" cy="113.6" r=".7"/>
<circle cx="173.3" cy="43.5" r=".7"/>
<circle cx="173.3" cy="64.5" r=".7"/>
<circle cx="145.3" cy="54" r=".7"/>
<circle cx="145.3" cy="75.1" r=".7"/>
<circle cx="260.8" cy="124.1" r=".7"/>
<circle cx="260.8" cy="141.6" r=".7"/>
<circle cx="260.8" cy="106.6" r=".7"/>
<circle cx="145.3" cy="96.1" r=".7"/>
<circle cx="145.3" cy="117.1" r=".7"/>
<circle cx="141.8" cy="169.6" r=".7"/>
<circle cx="141.8" cy="190.6" r=".7"/>
<circle cx="141.8" cy="211.6" r=".7"/>
<circle cx="141.8" cy="232.6" r=".7"/>
<circle cx="173.3" cy="85.6" r=".7"/>
<circle cx="173.3" cy="106.6" r=".7"/>
<circle cx="169.8" cy="159.1" r=".7"/>
<circle cx="169.8" cy="180.1" r=".7"/>
<circle cx="169.8" cy="201.1" r=".7"/>
<circle cx="169.8" cy="222.1" r=".7"/>
<circle cx="124.3" cy="54" r=".7"/>
<circle cx="124.3" cy="75.1" r=".7"/>
<circle cx="124.3" cy="96.1" r=".7"/>
<circle cx="124.3" cy="117.1" r=".7"/>
<circle cx="120.8" cy="169.6" r=".7"/>
<circle cx="120.8" cy="190.6" r=".7"/>
<circle cx="120.8" cy="211.6" r=".7"/>
<circle cx="120.8" cy="232.6" r=".7"/>
</g>
<text font-size="8.3" fill="#808080" x="29.8" y="15.5">Analog input circuitry - channels 1--4</text>
<g font-size="5.5" fill="#808080">
<text x="29.8" y="33">OPA1664 op amp: gain +1 buffer with 100k input imp.</text>
<text x="229.4" y="71.5">Diff amp for ADC driver - THS4524</text>
<text x="229.4" y="78.6">Diff amp gain = -1 dB</text>
</g>
<g font-size="4">
<text x="8.5" y="269.9">4/23/2018</text>
<text x="25.2" y="269.9">8:27:10 PM f=1.38 D:\projects\eagle_dirs\cdp\adc8_v2.sch (Sheet: 2/3)</text>
</g>
<g font-size="3.8" fill="#808080">
<text x="157.6" y="41.5">R17</text>
<text x="194.4" y="43.5">AMPOUT1N</text>
<text x="29.8" y="50.5">INL1P</text>
<text x="101.6" y="48.8">U7A</text>
<text x="129.6" y="52">R11</text>
<text x="157.5" y="48.1">1.78k</text>
<text x="178.6" y="52">R18</text>
<text x="129.5" y="58.6">2k</text>
<text x="148.8" y="54">AMPIN1P</text>
<text x="178.5" y="58.6">10</text>
<text x="194.4" y="54">AIN1N</text>
<text x="101.6" y="61">OPA1664PW</text>
<text x="157.6" y="62.5">R19</text>
<text x="194.4" y="64.5">AMPOUT1P</text>
<text x="29.8" y="71.5">INL1N</text>
<text x="101.6" y="69.8">U7B</text>
<text x="157.5" y="69.1">1.78k</text>
<text x="129.6" y="73">R12</text>
<text x="148.8" y="75">AMPIN1N</text>
<text x="178.6" y="73">R22</text>
<text x="194.4" y="75">AIN1P</text>
<text x="101.6" y="82.1">OPA1664PW</text>
<text x="129.5" y="79.6">2k</text>
<text x="157.6" y="83.5">R20</text>
<text x="178.5" y="79.6">10</text>
<text x="194.4" y="85.6">AMPOUT2N</text>
<text x="274.9" y="89.1">U6</text>
<text x="29.8" y="92.6">INR1P</text>
<text x="101.6" y="90.8">U7C</text>
<text x="129.6" y="94">R13</text>
<text x="157.5" y="90.1">1.78k</text>
<text x="178.6" y="94">R23</text>
<text x="129.5" y="100.6">2k</text>
<text x="148.8" y="96.1">AMPIN2P</text>
<text x="178.5" y="100.6">10</text>
<text x="194.4" y="96.1">AIN2N</text>
<text x="239.9" y="96.1">A5V</text>
<text x="239.9" y="99.6">AMPIN1P</text>
<text x="323.9" y="99.6">AMPOUT1N</text>
<text x="101.6" y="103.1">OPA1664PW</text>
<text x="157.6" y="104.5">R21</text>
<text x="194.4" y="106.6">AMPOUT2P</text>
<text x="239.9" y="103.1">AMPIN1N</text>
<text x="239.9" y="106.6">VCM</text>
<text x="323.9" y="103.1">AMPOUT1P</text>
<text x="334.4" y="106.6">A5V</text>
<text x="29.8" y="113.6">INR1N</text>
<text x="101.6" y="111.8">U7D</text>
<text x="157.5" y="111.1">1.78k</text>
<text x="230.8" y="112.7">C15</text>
<text x="353.3" y="112.7">C1</text>
<text x="363.8" y="112.7">C2</text>
<text x="374.3" y="112.7">C3</text>
<text x="384.8" y="112.7">C4</text>
<text x="398.8" y="112.7">C6</text>
<text x="129.6" y="115">R14</text>
<text x="148.8" y="117.1">AMPIN2N</text>
<text x="178.6" y="115">R24</text>
<text x="194.4" y="117.1">AIN2P</text>
<text x="230.7" y="119.3">1u</text>
<text x="239.9" y="117.1">AMPIN2P</text>
<text x="323.9" y="117.1">AMPOUT2N</text>
<text x="353.3" y="119.3">0.1u</text>
<text x="363.8" y="119.3">0.1u</text>
<text x="374.3" y="119.3">0.1u</text>
<text x="384.8" y="119.3">0.1u</text>
<text x="398.8" y="119.3">2.2u</text>
<text x="101.6" y="124.1">OPA1664PW</text>
<text x="129.5" y="121.6">2k</text>
<text x="178.5" y="121.6">10</text>
<text x="239.9" y="120.6">AMPIN2N</text>
<text x="323.9" y="120.6">AMPOUT2P</text>
<text x="45.1" y="129.8" transform="rotate(-90 45.1 129.8)">100k</text>
<text x="51.7" y="126.8" transform="rotate(-90 51.7 126.8)">R7</text>
<text x="55.6" y="129.8" transform="rotate(-90 55.6 129.8)">100k</text>
<text x="62.3" y="126.8" transform="rotate(-90 62.3 126.8)">R8</text>
<text x="66.1" y="129.8" transform="rotate(-90 66.1 129.8)">100k</text>
<text x="72.8" y="126.8" transform="rotate(-90 72.8 126.8)">R9</text>
<text x="76.6" y="129.8" transform="rotate(-90 76.6 129.8)">100k</text>
<text x="83.3" y="128.7" transform="rotate(-90 83.3 128.7)">R10</text>
<text x="225.7" y="131.9">AGND</text>
<text x="239.9" y="134.6">AMPIN3P</text>
<text x="323.9" y="134.6">AMPOUT3N</text>
<text x="362.3" y="135.4">AGND</text>
<text x="239.9" y="138.1">AMPIN3N</text>
<text x="323.9" y="138.1">AMPOUT3P</text>
<text x="61.1" y="149.5">AGND</text>
<text x="239.9" y="152.1">AMPIN4P</text>
<text x="239.9" y="155.6">AMPIN4N</text>
<text x="323.9" y="152.1">AMPOUT4N</text>
<text x="323.9" y="155.6">AMPOUT4P</text>
<text x="154.1" y="157">R33</text>
<text x="190.9" y="159.1">AMPOUT3N</text>
<text x="26.3" y="166.1">INL2P</text>
<text x="98.1" y="164.3">U8A</text>
<text x="126.1" y="167.5">R29</text>
<text x="154" y="163.6">1.78k</text>
<text x="175.1" y="167.5">R34</text>
<text x="145.3" y="169.6">AMPIN3P</text>
<text x="190.9" y="169.6">AIN3N</text>
<text x="274.9" y="169.6">THS4524</text>
<text x="98.1" y="176.6">OPA1664PW</text>
<text x="126" y="174.1">2k</text>
<text x="154.1" y="178">R35</text>
<text x="175" y="174.1">10</text>
<text x="98.1" y="185.3">U8B</text>
<text x="154" y="184.6">1.78k</text>
<text x="190.9" y="180.1">AMPOUT3P</text>
<text x="253.7" y="181">AGND</text>
<text x="313.2" y="181">AGND</text>
<text x="26.3" y="187.1">INL2N</text>
<text x="126.1" y="188.5">R30</text>
<text x="145.3" y="190.6">AMPIN3N</text>
<text x="175.1" y="188.5">R42</text>
<text x="190.9" y="190.6">AIN3P</text>
<text x="98.1" y="197.6">OPA1664PW</text>
<text x="126" y="195.1">2k</text>
<text x="175" y="195.1">10</text>
<text x="154.1" y="199">R40</text>
<text x="190.9" y="201.1">AMPOUT4N</text>
<text x="26.3" y="208.1">INR2P</text>
<text x="98.1" y="206.3">U8C</text>
<text x="126.1" y="209.5">R31</text>
<text x="154" y="205.6">1.78k</text>
<text x="175.1" y="209.5">R43</text>
<text x="145.3" y="211.6">AMPIN4P</text>
<text x="190.9" y="211.6">AIN4N</text>
<text x="98.1" y="218.6">OPA1664PW</text>
<text x="126" y="216.1">2k</text>
<text x="154.1" y="220">R41</text>
<text x="175" y="216.1">10</text>
<text x="239.9" y="218.6">IP15V</text>
<text x="306.4" y="218.6">IP15V</text>
<text x="98.1" y="227.4">U8D</text>
<text x="154" y="226.7">1.78k</text>
<text x="190.9" y="222.1">AMPOUT4P</text>
<text x="234.3" y="224.7">C19</text>
<text x="300.8" y="224.7">C7</text>
<text x="26.3" y="229.1">INR2N</text>
<text x="126.1" y="230.5">R32</text>
<text x="145.3" y="232.6">AMPIN4N</text>
<text x="175.1" y="230.5">R44</text>
<text x="190.9" y="232.6">AIN4P</text>
<text x="234.2" y="231.4">0.1u</text>
<text x="255.6" y="230.9">U8P</text>
<text x="300.7" y="231.4">0.1u</text>
<text x="322.2" y="230.9">U7P</text>
<text x="98.1" y="239.6">OPA1664PW</text>
<text x="126" y="237.2">2k</text>
<text x="175" y="237.2">10</text>
<text x="41.6" y="245.4" transform="rotate(-90 41.6 245.4)">100k</text>
<text x="48.2" y="244.3" transform="rotate(-90 48.2 244.3)">R25</text>
<text x="52.1" y="245.4" transform="rotate(-90 52.1 245.4)">100k</text>
<text x="58.8" y="244.3" transform="rotate(-90 58.8 244.3)">R26</text>
<text x="62.6" y="245.4" transform="rotate(-90 62.6 245.4)">100k</text>
<text x="69.3" y="244.3" transform="rotate(-90 69.3 244.3)">R27</text>
<text x="73.1" y="245.4" transform="rotate(-90 73.1 245.4)">100k</text>
<text x="79.8" y="244.3" transform="rotate(-90 79.8 244.3)">R28</text>
<text x="234.3" y="242.2">C22</text>
<text x="255.6" y="243.1">OPA1664PW</text>
<text x="300.8" y="242.2">C8</text>
<text x="322.2" y="243.1">OPA1664PW</text>
<text x="215.2" y="251">AGND</text>
<text x="234.2" y="248.9">0.1u</text>
<text x="281.7" y="251">AGND</text>
<text x="300.7" y="248.9">0.1u</text>
<text x="239.9" y="253.6">IN15V</text>
<text x="306.4" y="253.6">IN15V</text>
<text x="57.6" y="265">AGND</text>
</g>
<g font-size="3.3" fill="#808080">
<text x="90.6" y="50">3</text>
<text x="107.2" y="53.6">1</text>
<text x="90.6" y="57.1">2</text>
<text x="90.6" y="71.1">5</text>
<text x="107.2" y="74.6">7</text>
<text x="90.6" y="78.1">6</text>
<text x="89" y="92.1">10</text>
<text x="107.2" y="95.6">8</text>
<text x="270" y="95.6">1</text>
<text x="309.6" y="95.6">38</text>
<text x="90.6" y="99.1">9</text>
<text x="270" y="99.1">2</text>
<text x="278.1" y="97.1">PD1</text>
<text x="278.1" y="100.6">VIN1P</text>
<text x="290.6" y="100.6">VOUT1N</text>
<text x="298" y="97.1">VS-</text>
<text x="309.6" y="99.1">37</text>
<text x="270" y="102.6">3</text>
<text x="270" y="106.1">4</text>
<text x="278.1" y="104.1">VIN1N</text>
<text x="278.1" y="107.6">VOCM1</text>
<text x="290.8" y="104.1">VOUT1P</text>
<text x="295.6" y="107.6">VS1+</text>
<text x="309.6" y="106.1">35</text>
<text x="309.6" y="102.6">36</text>
<text x="89" y="113.1">12</text>
<text x="270" y="109.6">5</text>
<text x="270" y="113.1">6</text>
<text x="278.1" y="111.1">VS-</text>
<text x="298" y="111.1">VS-</text>
<text x="309.6" y="113.1">33</text>
<text x="309.6" y="109.6">34</text>
<text x="107.2" y="116.6">14</text>
<text x="270" y="116.6">7</text>
<text x="278.1" y="114.6">PD2</text>
<text x="278.1" y="118.1">VIN2P</text>
<text x="290.6" y="118.1">VOUT2N</text>
<text x="298" y="114.6">VS-</text>
<text x="309.6" y="116.6">32</text>
<text x="89" y="120.1">13</text>
<text x="270" y="120.1">8</text>
<text x="270" y="123.6">9</text>
<text x="278.1" y="121.6">VIN2N</text>
<text x="278.1" y="125.1">VOCM2</text>
<text x="290.8" y="121.6">VOUT2P</text>
<text x="295.6" y="125.1">VS2+</text>
<text x="309.6" y="123.6">30</text>
<text x="309.6" y="120.1">31</text>
<text x="268.3" y="127.1">10</text>
<text x="268.5" y="130.6">11</text>
<text x="278.1" y="128.6">VS-</text>
<text x="298" y="128.6">VS-</text>
<text x="309.6" y="130.6">28</text>
<text x="309.6" y="127.1">29</text>
<text x="268.3" y="134.1">12</text>
<text x="268.3" y="137.6">13</text>
<text x="278.1" y="132.1">PD3</text>
<text x="278.1" y="135.6">VIN3P</text>
<text x="290.6" y="135.6">VOUT3N</text>
<text x="298" y="132.1">VS-</text>
<text x="309.6" y="137.6">26</text>
<text x="309.6" y="134.1">27</text>
<text x="268.3" y="141.1">14</text>
<text x="278.1" y="139.1">VIN3N</text>
<text x="278.1" y="142.6">VOCM3</text>
<text x="290.8" y="139.1">VOUT3P</text>
<text x="295.6" y="142.6">VS3+</text>
<text x="309.6" y="141.1">25</text>
<text x="268.3" y="144.6">15</text>
<text x="268.3" y="148.1">16</text>
<text x="278.1" y="146.1">VS-</text>
<text x="278.1" y="149.6">PD4</text>
<text x="298" y="149.6">VS-</text>
<text x="298" y="146.1">VS-</text>
<text x="309.6" y="148.1">23</text>
<text x="309.6" y="144.6">24</text>
<text x="268.3" y="151.6">17</text>
<text x="268.3" y="155.1">18</text>
<text x="278.1" y="153.1">VIN4P</text>
<text x="290.6" y="153.1">VOUT4N</text>
<text x="309.6" y="155.1">21</text>
<text x="309.6" y="151.6">22</text>
<text x="268.3" y="158.6">19</text>
<text x="278.1" y="156.6">VIN4N</text>
<text x="278.1" y="160.1">VOCM4</text>
<text x="290.8" y="156.6">VOUT4P</text>
<text x="295.6" y="160.1">VS4+</text>
<text x="309.6" y="158.6">20</text>
<text x="87.1" y="165.6">3</text>
<text x="87.1" y="172.6">2</text>
<text x="103.7" y="169.1">1</text>
<text x="87.1" y="186.6">5</text>
<text x="103.7" y="190.1">7</text>
<text x="87.1" y="193.6">6</text>
<text x="85.5" y="207.6">10</text>
<text x="87.1" y="214.6">9</text>
<text x="103.7" y="211.1">8</text>
<text x="85.5" y="228.6">12</text>
<text x="103.7" y="232.1">14</text>
<text x="253.3" y="229.4" transform="rotate(-90 253.3 229.4)">4</text>
<text x="319.9" y="229.4" transform="rotate(-90 319.9 229.4)">4</text>
<text x="85.5" y="235.6">13</text>
<text x="253.3" y="245.9" transform="rotate(-90 253.3 245.9)">11</text>
<text x="319.9" y="245.9" transform="rotate(-90 319.9 245.9)">11</text>
</g>
</svg>
